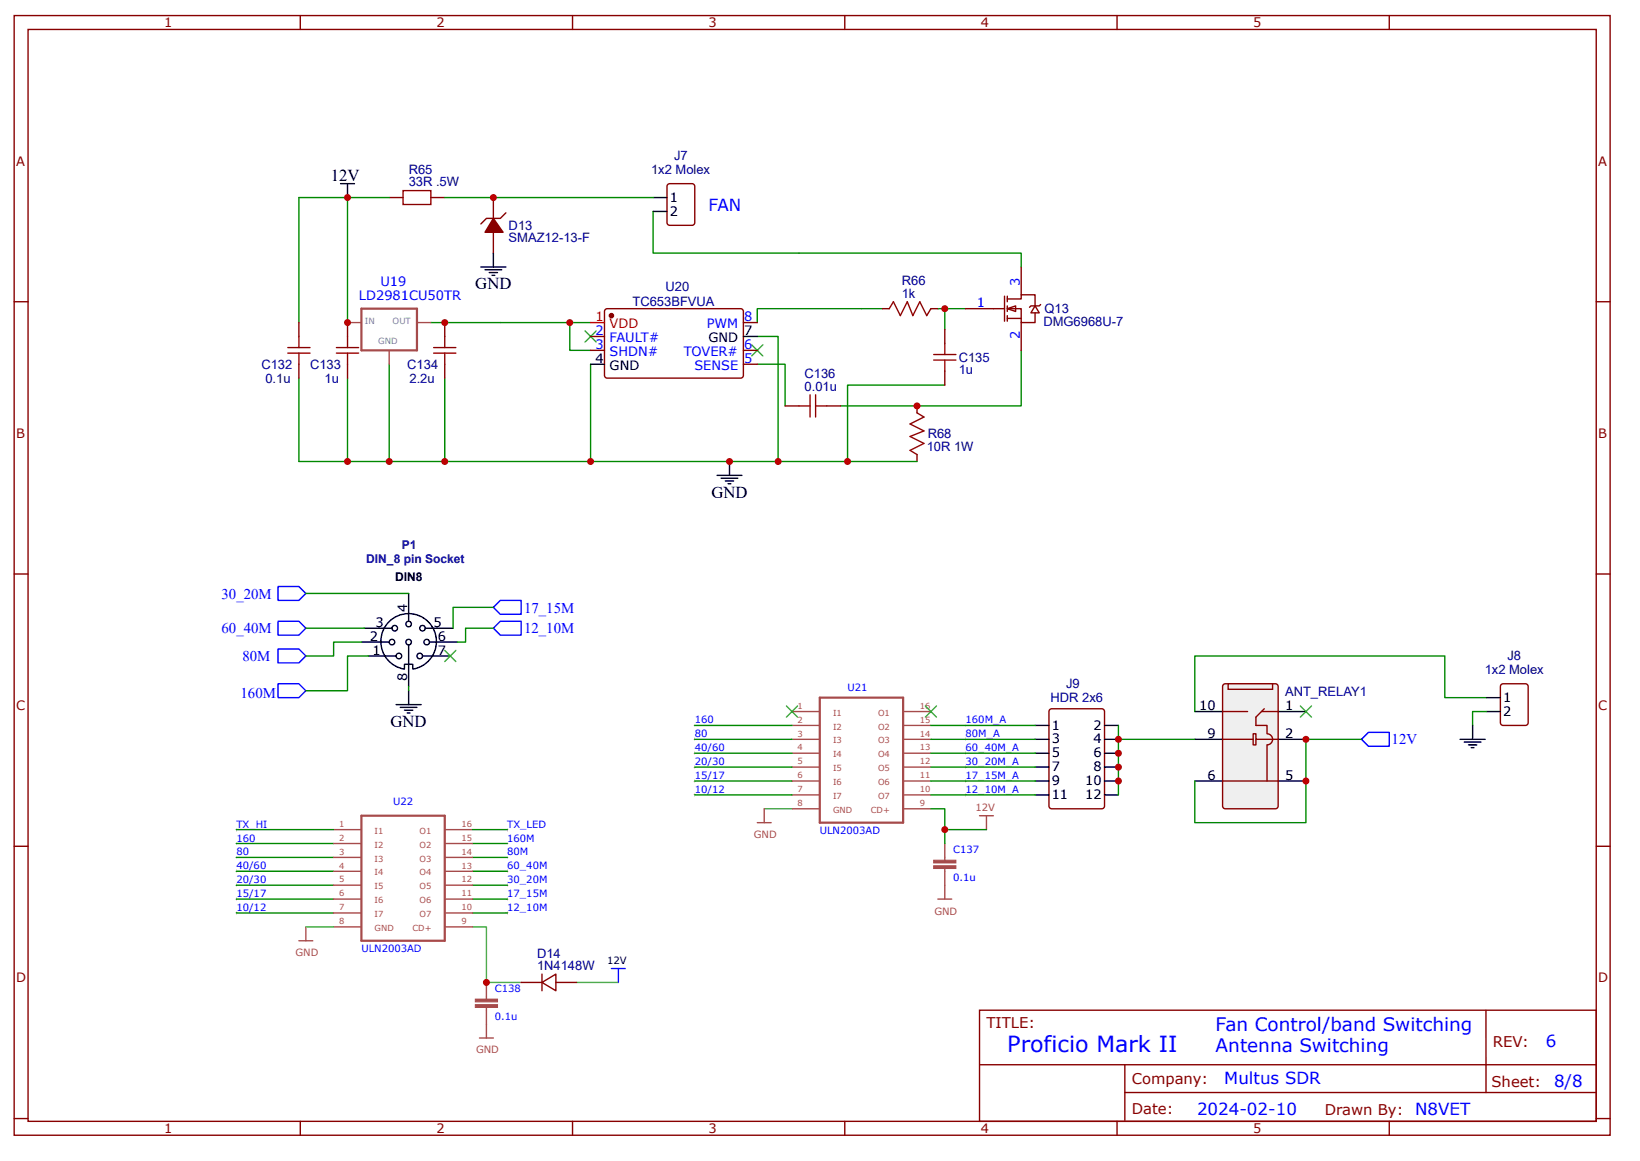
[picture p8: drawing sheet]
<svg xmlns="http://www.w3.org/2000/svg" width="297mm" height="210mm" viewBox="0 0 297 210" stroke-linecap="round" stroke-linejoin="round" font-family="sans-serif">
<g fill="none" stroke="#800" stroke-width=".25">
<path d="M2.6 2.8h289v202.8h-289zM5.1 5.3h284v197.8h-284zM54.4 2.8v2.5M103.7 2.8v2.5M153 2.8v2.5M202.3 2.8v2.5M251.6 2.8v2.5M2.6 54.6h2.5M54.1 58.4v2.5M62.9 58.4v2.5M80.6 58.4v2.5M289.1 54.6h2.5"/>
<path d="M54.1 66v2.5M62.9 66v2.5M80.6 66v2.5M166.1 73.5v1.3M166.1 82.3v1.3M2.6 104h2.5M289.1 104h2.5M2.6 153.3h2.5M289.1 153.3h2.5M177.4 182.9h111.7v20.2h-111.7zM177.4 192.8h111.6M203.7 197.9h85.3"/>
<path d="M203.7 192.8v10.1M269.1 183v14.9M2.6 202.6h2.5M54.4 203.1v2.5M103.7 203.1v2.5M153 203.1v2.5M202.3 203.1v2.5M251.6 203.1v2.5M289.1 202.6h2.5"/>
</g>
<path d="M118.3 38.3v7.5h66.7v2.6M54.1 58.4v-22.6h8.8v22.6M78 58.4h25.2M107 58.4h-3.8v5h3.8M159.8 55.9h-22.6v2.5M169.9 55.9h5M171.1 55.9v3.8M54.1 68.5v15.1h8.8M62.9 68.5v15.1h7.6M70.5 66v17.6h36.5M80.6 68.5v15.1M185 63.4v10.1h-32.7" fill="none" stroke="#080" stroke-width=".25"/>
<g fill="none" stroke="#a00000" stroke-width=".25">
<path d="M52.1 62.9h4.1M52.1 64h4.1M54.1 60.9v2M54.1 64v2M60.9 62.9h4.1M60.9 64h4.1M62.9 60.9v2M62.9 64v2M78.5 62.9h4.1M78.5 64h4.1M80.6 60.9v2M80.6 64v2"/>
<path d="M166.1 74.8l1.2 .7-2.5 1.3 2.5 1.2-2.5 1 2.5 1.3-2.5 1.3 1.3 .7"/>
</g>
<path d="M65.5 55.9h10v7.5h-10z" fill="none" stroke="#a54b4b" stroke-width=".4"/>
<path d="M62.9 58.4h2.5M75.6 58.4h2.4M70.5 63.5v2.5" fill="none" stroke="#a54b4b" stroke-width=".25"/>
<g fill="#fefefe" stroke="#800" stroke-width=".25">
<path d="M187.5 55.4l.7 1.3h-1.5z"/>
<path d="M182.4 55.9l1.6-.5v1z"/>
</g>
<g fill="none" stroke="#800" stroke-width=".25">
<path d="M109.7 56h24.7l.2 .4v11.8l-.5 .3-24.4-.1-.2-.4v-11.6zM159.8 55.9h1.3M168.6 55.9h1.3M171.1 59.7v2.5M174.9 55.9h7M181.9 53.6v4.6M182.4 54.1h2.6v-.7h2.5v2M182.4 55.9h2.6v2.5h2.5v-1.7M182.4 57.7h2.6M182.4 53.6v1M182.4 55.4v1M182.4 57.2v1"/>
<path d="M185 48.4v5M185 58.4v5M188.5 55.1l-.3 .3h-1.5l-.2 .3M142.2 73.5h2.5M149.7 73.5h2.6M171.1 67.2v2.5"/>
</g>
<path d="M107 66v17.6h59.1M137.2 60.9h3.7v22.7M137.2 66h5v7.5M171.1 69.7h-17.6v13.9" fill="none" stroke="#080" stroke-width=".25"/>
<path d="M161.1 55.9l.7-1.3 1.3 2.6 1.2-2.6 1 2.6 1.3-2.6 1.3 2.6 .7-1.3M144.7 73.5h2M146.7 71.5v4M147.7 73.5h2M147.7 71.5v4M169.1 65.2h4M169.1 64.2h4M171.1 62.2v2M171.1 65.2v2" fill="none" stroke="#a00000" stroke-width=".25"/>
<g fill="#000" stroke="#3c3" stroke-width=".25">
<path d="M106 59.9l2 2zM108 59.9l-2 2z"/>
<path d="M136.2 62.4l2 2.1zM138.2 62.4l-2 2.1z"/>
</g>
<circle cx="110.7" cy="57.2" r=".38" fill="#800"/>
<g fill="none" stroke="#800" stroke-width=".25">
<path d="M120.9 33.5l.4-.2h4l.5 .2v6.8l-.2 .4-4.3 .1-.4-.2zM134.6 58.4h2.6M107 60.9h2.5M107 63.4h2.5M134.6 63.4h2.6M134.6 66h2.6M94.4 177.9h3.8M98.2 177.9l2.5-1.5v3zM98.2 176.4v3M100.7 177.9h3.8"/>
<circle cx="110.7" cy="57.2" r=".38"/>
</g>
<path d="M107 58.4h2.5" fill="none" stroke="#f00" stroke-width=".25"/>
<g fill="none" stroke="#000" stroke-width=".25">
<path d="M61.7 33.3h2.5M62.9 33.3v2.5M118.3 35.8h2.5M118.3 38.3h2.5M107 66h2.5M134.6 60.9h2.6M129.9 86.1h4.5M130.6 86.6h3M131.4 87.1h1.5M131.9 87.6h.5M132.1 83.6v2.5M65.5 116.3h5"/>
<path d="M66 113.8h5M66.7 118.8h5M71.5 116.3a.5 .5 0 0 0-.7-.5 .5 .5 0 0 0-.1 .9 .5 .5 0 0 0 .8-.3M72 113.8a.5 .5 0 0 0-.7-.5 .5 .5 0 0 0-.1 .9 .5 .5 0 0 0 .8-.3M72.8 118.8a.5 .5 0 0 0-.8-.5 .5 .5 0 0 0 0 .9 .5 .5 0 0 0 .7-.3M74 107.5v5M74 116.8v7.5M74.5 116.3a.5 .5 0 0 0-.7-.5 .5 .5 0 0 0-.1 .9 .5 .5 0 0 0 .8-.3M74.5 113a.5 .5 0 0 0-.7-.4 .5 .5 0 0 0-.1 .8 .5 .5 0 0 0 .8-.3M81.6 118.8h-5.1a.5 .5 0 0 0-.7-.4 .5 .5 0 0 0-.1 .8 .5 .5 0 0 0 .8-.3M82.1 113.8h-5.1a.5 .5 0 0 0-.7-.5 .5 .5 0 0 0-.1 .9 .5 .5 0 0 0 .8-.3M82.8 116.3h-5a.5 .5 0 0 0-.7-.5 .5 .5 0 0 0-.1 .9 .5 .5 0 0 0 .8-.3"/>
<path d="M71.7 127.6h4.6M72.5 128.1h3M73.3 121.1v-.8h1.5v.8M73.3 128.6h1.5M73.3 121.2a5.1 5.1 0 0 1-3.5-7.8 5.1 5.1 0 0 1 8.5 0 5.1 5.1 0 0 1-3.5 7.8M73.8 129.1h.5M74 125.1v2.5"/>
</g>
<g fill="none" stroke="#080" stroke-width=".25">
<path d="M55.4 113.8h10.6M55.4 107.5h18.6M65.5 116.3h-5.1v2.5h-5M66.7 118.8h-3.8v6.3h-7.5M89.4 110h-7.3v3.8M89.4 113.8h-5.1v2.5h-1.5M74 124.3v.8M42.8 152.8h17.6M42.8 155.3h17.6M42.8 157.8h17.6M85.6 152.8h6.3M85.6 155.3h6.3"/>
<path d="M85.6 157.8h6.3M42.8 160.3h17.6M42.8 162.8h17.6M42.8 165.3h17.6M85.6 160.3h6.3M85.6 162.8h6.3M85.6 165.3h6.3"/>
</g>
<path d="M55.4 167.9h5M85.6 167.9h2.5v10h6.3M104.5 177.9h7.5" fill="none" stroke="#4ba54b" stroke-width=".25"/>
<g fill="none" stroke="#a54b4b" stroke-width=".25">
<path d="M60.4 150.2h5M60.4 152.8h5M60.4 155.3h5M60.4 157.8h5M80.6 150.2h5M80.6 152.8h5M80.6 155.3h5M80.6 157.8h5M54.1 170.4h2.6M55.4 167.9v2.5M60.4 167.9h5M60.4 160.3h5"/>
<path d="M60.4 162.8h5M60.4 165.3h5M80.6 167.9h5M80.6 160.3h5M80.6 162.8h5M80.6 165.3h5M88.1 177.9v3M86.8 188h2.6M88.1 182.4v5.6"/>
</g>
<g fill="#a54b4b" stroke="#a54b4b" stroke-width=".18">
<path d="M86.1 181.9h4v.5h-4z"/>
<path d="M86.1 180.9h4v.5h-4z"/>
</g>
<g fill="#000">
<path d="M42.8 152.5v.5zM42.6 152.8h.5z"/>
<path d="M42.8 157.5v.5zM42.6 157.8h.5z"/>
<path d="M42.8 155v.5zM42.6 155.3h.5z"/>
<path d="M91.9 157.5v.5zM91.6 157.8h.5z"/>
<path d="M91.9 155v.5zM91.6 155.3h.5z"/>
<path d="M91.9 152.5v.5zM91.6 152.8h.5z"/>
<path d="M42.8 165.1v.5zM42.6 165.3h.5z"/>
<path d="M42.8 162.6v.5zM42.6 162.8h.5z"/>
<path d="M42.8 160.1v.5zM42.6 160.3h.5z"/>
<path d="M91.9 165.1v.5zM91.6 165.3h.5z"/>
<path d="M91.9 162.6v.5zM91.6 162.8h.5z"/>
<path d="M91.9 160.1v.5zM91.6 160.3h.5z"/>
</g>
<path d="M65.5 147.7h15.1v22.7h-15.1z" fill="none" stroke="#a54b4b" stroke-width=".4"/>
<path d="M110.7 175.4h2.6M112 175.4v2.5" fill="none" stroke="#03f" stroke-width=".25"/>
<path d="M50.4 117.5h3.7l1.3 1.3-1.3 1.3h-3.7zM50.4 112.5h3.7l1.3 1.3-1.3 1.2h-3.7zM50.4 106.2h3.7l1.3 1.3-1.3 1.2h-3.7zM90.6 112.5h3.8v2.5h-3.8l-1.2-1.2zM90.6 108.7h3.8v2.5h-3.8l-1.2-1.2zM50.4 123.8h3.7l1.3 1.3-1.3 1.2h-3.7z" fill="none" stroke="#00f" stroke-width=".25"/>
<path d="M80.6 117.8l2 2zM80.6 119.8l2-2z" fill="#000" stroke="#3c3" stroke-width=".25"/>
<path d="M221.5 124.1l.4-.3h9.1l.4 .3 .1 21.9-.2 .4-9.4 .1-.4-.3z" fill="#efefef" stroke="#800" stroke-width=".25"/>
<path d="M216.4 128.9h5M216.4 133.9h5M231.5 128.9h5M231.5 133.9h5M216.4 141.4h5M231.5 141.4h5" fill="none" stroke="#000" stroke-width=".25"/>
<path d="M222.4 123.8h8.1v1h-8.1z" fill="#efefef" stroke="#800" stroke-width=".25"/>
<g fill="none" stroke="#800" stroke-width=".25">
<path d="M70.5 35.8h2.5M78 35.8h2.6M89.4 35.8v3.7M91.6 38.5l-1 1h-2.5l-1 1.1M89.4 42.1v3.7M190.2 128.4h9.3l.5 .2 .1 17.4-.3 .4-9.3 .1-.4-.3-.1-17.3zM221.4 133.9h5.6v1h.5v-1M221.4 128.9h4.6M227 133.9v-1h.5v1h4M228.5 128.9h3M229 128.4l-1.5 1.5v1.5h2v1.5M229.5 134.9v6.5"/>
<path d="M229.6 132.9a1.01 1.01 0 0 1 .9 1 1.01 1.01 0 0 1-1 1M272 123.9l4.3-.1 .4 .3 .1 6.8-.3 .4-4.2 .1-.5-.3v-6.8zM221.4 141.4h10.1"/>
</g>
<path d="M247.9 132.6h3.7v2.5h-3.7l-1.3-1.2z" fill="none" stroke="#00f" stroke-width=".25"/>
<g fill="none" stroke="#080" stroke-width=".25">
<path d="M62.9 35.8h7.6M80.6 35.8h37.7M125.8 131.4h17.6M125.8 133.9h17.6M125.8 136.4h17.6M125.8 138.9h17.6M168.6 131.4h18.9M168.6 133.9h18.9M168.6 136.4h18.9M168.6 138.9h18.9M202.6 133.9h13.8M202.6 131.4v12.6"/>
<path d="M246.6 133.9h-10.1v15.1h-20.1v-7.6M269.2 126.3h-7.5v-7.5h-45.3v10.1M269.2 128.9h-2.5v2.5M42.8 150.2h17.6M85.6 150.2h6.3M125.8 141.4h17.6M125.8 144h17.6M168.6 146.5h2.5v6.3M168.6 141.4h18.9M168.6 144h18.9M171.1 150.2h7.6"/>
</g>
<g fill="none" stroke="#000" stroke-width=".25">
<path d="M87.1 48.4h4.5M87.8 48.9h3.1M88.6 49.4h1.5M89.1 49.9h.5M89.4 45.8v2.6M187.5 133.9h2.5M187.5 131.4h2.5M187.5 136.4h2.5M187.5 138.9h2.5M200.1 133.9h2.5M200.1 131.4h2.5M200.1 136.4h2.5"/>
<path d="M200.1 138.9h2.5M264.5 133.9h4.5M265.2 134.4h3M266 134.9h1.5M266.5 135.4h.5M266.7 131.4v2.5M269.2 126.3h2.6M269.2 128.9h2.6M187.5 141.4h2.5M187.5 144h2.5M200.1 141.4h2.5M200.1 144h2.5"/>
</g>
<g fill="#000">
<path d="M125.8 133.6v.5zM125.6 133.9h.5z"/>
<path d="M125.8 136.2v.5zM125.6 136.4h.5z"/>
<path d="M125.8 138.7v.5zM125.6 138.9h.5z"/>
<path d="M125.8 131.1v.5zM125.6 131.4h.5z"/>
<path d="M174.9 131.1v.5zM174.6 131.4h.5z"/>
<path d="M174.9 133.6v.5zM174.6 133.9h.5z"/>
<path d="M174.9 136.2v.5zM174.6 136.4h.5z"/>
<path d="M174.9 138.7v.5zM174.6 138.9h.5z"/>
<path d="M42.8 150v.5zM42.6 150.2h.5z"/>
<path d="M91.9 150v.5zM91.6 150.2h.5z"/>
<path d="M125.8 141.2v.5zM125.6 141.4h.5z"/>
<path d="M125.8 143.7v.5zM125.6 144h.5z"/>
<path d="M174.9 141.2v.5zM174.6 141.4h.5z"/>
<path d="M174.9 143.7v.5zM174.6 144h.5z"/>
</g>
<path d="M138.4 146.5h5" fill="none" stroke="#4ba54b" stroke-width=".25"/>
<g fill="none" stroke="#a54b4b" stroke-width=".25">
<path d="M143.4 128.9h5M143.4 131.4h5M143.4 133.9h5M143.4 136.4h5M143.4 138.9h5M163.7 128.9h4.9M163.7 131.4h4.9M163.7 133.9h4.9M163.7 136.4h4.9M163.7 138.9h4.9M137.2 149h2.5M138.4 146.5v2.5"/>
<path d="M143.4 146.5h5M143.4 141.4h5M143.4 144h5M163.7 146.5h4.9M163.7 141.4h4.9M163.7 144h4.9M171.1 152.8v3M171.1 157.3v5.5M177.4 147.7h2.5M178.7 147.7v2.5M169.9 162.8h2.5"/>
</g>
<path d="M148.5 126.3h15.1v22.7h-15.1z" fill="none" stroke="#a54b4b" stroke-width=".4"/>
<g fill="#000" stroke="#3c3" stroke-width=".25">
<path d="M142.4 127.9l2.1 2zM144.5 127.9l-2.1 2z"/>
<path d="M167.6 127.9l2 2zM169.6 127.9l-2 2z"/>
<path d="M235.5 127.9l2 2zM237.5 127.9l-2 2z"/>
</g>
<g fill="#a54b4b" stroke="#a54b4b" stroke-width=".18">
<path d="M169.1 156.8h4v.5h-4z"/>
<path d="M169.1 155.8h4v.5h-4z"/>
</g>
<path d="M89.4 39.5l1.7 2.6h-3.3z" fill="#800" stroke="#800" stroke-width=".25"/>
<path d="M73 34.5h5v2.5h-5z" fill="none" stroke="#a00000" stroke-width=".25"/>
<g fill="#c00">
<circle cx="103.2" cy="58.4" r=".63"/>
<circle cx="107" cy="83.6" r=".63"/>
<circle cx="171.1" cy="55.9" r=".63"/>
<circle cx="166.1" cy="73.5" r=".63"/>
<circle cx="62.9" cy="58.4" r=".63"/>
<circle cx="62.9" cy="35.8" r=".63"/>
<circle cx="62.9" cy="83.6" r=".63"/>
<circle cx="70.5" cy="83.6" r=".63"/>
<circle cx="80.6" cy="83.6" r=".63"/>
<circle cx="80.6" cy="58.4" r=".63"/>
<circle cx="153.5" cy="83.6" r=".63"/>
<circle cx="140.9" cy="83.6" r=".63"/>
<circle cx="132.1" cy="83.6" r=".63"/>
<circle cx="88.1" cy="177.9" r=".63"/>
<circle cx="236.5" cy="141.4" r=".63"/>
<circle cx="236.5" cy="133.9" r=".63"/>
<circle cx="171.1" cy="150.2" r=".63"/>
<circle cx="89.4" cy="35.8" r=".63"/>
<circle cx="202.6" cy="133.9" r=".63"/>
<circle cx="202.6" cy="136.4" r=".63"/>
<circle cx="202.6" cy="138.9" r=".63"/>
<circle cx="202.6" cy="141.4" r=".63"/>
</g>
<text font-size="4" fill="#00f" x="182.4" y="190.5">Proficio Mark II</text>
<g font-size="3.4" fill="#00f">
<text x="220.2" y="186.7">Fan Control/band Switching</text>
<text x="220.2" y="190.5">Antenna Switching</text>
</g>
<g font-size="3">
<text x="59.9" y="32.8">12V</text>
<text x="86.1" y="52.4">GND</text>
<text x="128.9" y="90.1">GND</text>
<text x="70.7" y="131.6">GND</text>
</g>
<g font-size="3" fill="#00f">
<text x="128.4" y="38.3">FAN</text>
<text x="280" y="189.6">6</text>
<text x="221.8" y="196.4">Multus SDR</text>
<text x="281.5" y="196.9">8/8</text>
<text x="216.8" y="201.9">2024-02-10</text>
<text x="256.3" y="201.9">N8VET</text>
</g>
<g font-size="2.7" fill="#00f">
<text x="40.1" y="108.4">30_20M</text>
<text x="94.9" y="110.9">17_15M</text>
<text x="40.1" y="114.7">60_40M</text>
<text x="43.9" y="119.7">80M</text>
<text x="94.9" y="114.7">12_10M</text>
<text x="43.6" y="126.3">160M</text>
<text x="252.1" y="134.7">12V</text>
</g>
<g font-size="2.7" fill="#800">
<text x="178.7" y="186.2">TITLE:</text>
<text x="270.4" y="189.6">REV:</text>
<text x="205" y="196.3">Company:</text>
<text x="270.1" y="196.8">Sheet:</text>
<text x="205" y="201.8">Date:</text>
<text x="240" y="201.9">Drawn By:</text>
</g>
<g font-size="2.3" fill="#800">
<text x="29.7" y="5">1</text>
<text x="79" y="5">2</text>
<text x="128.4" y="5">3</text>
<text x="177.7" y="5">4</text>
<text x="227" y="5">5</text>
<text x="2.9" y="30">A</text>
<text x="289.5" y="30">A</text>
<text x="2.9" y="79.3">B</text>
<text x="289.5" y="79.3">B</text>
<text x="2.9" y="128.6">C</text>
<text x="289.5" y="128.6">C</text>
<text x="2.9" y="177.9">D</text>
<text x="289.5" y="177.9">D</text>
<text x="29.7" y="205.2">1</text>
<text x="79" y="205.2">2</text>
<text x="128.4" y="205.2">3</text>
<text x="177.7" y="205.2">4</text>
<text x="227" y="205.2">5</text>
</g>
<g font-size="2.3" fill="#000080">
<text x="122.1" y="29">J7</text>
<text x="74" y="33.8">33R .5W</text>
<text x="74" y="31.5">R65</text>
<text x="117.9" y="31.6">1x2 Molex</text>
<text x="92.1" y="41.6">D13</text>
<text x="92.1" y="43.9">SMAZ12-13-F</text>
<text x="120.5" y="52.8">U20</text>
<text x="163.3" y="53.9">1k</text>
<text x="163.3" y="51.7">R66</text>
<text x="114.6" y="55.5">TC653BFVUA</text>
<text x="189" y="59">DMG6968U-7</text>
<text x="189.2" y="56.7">Q13</text>
<text x="173.6" y="65.5">C135</text>
<text x="47.4" y="66.8">C132</text>
<text x="48.1" y="69.3">0.1u</text>
<text x="56.2" y="66.8">C133</text>
<text x="58.8" y="69.3">1u</text>
<text x="73.8" y="66.8">C134</text>
<text x="74.2" y="69.3">2.2u</text>
<text x="145.7" y="70.7">0.01u</text>
<text x="145.7" y="68.5">C136</text>
<text x="173.6" y="67.8">1u</text>
<text x="167.9" y="81.7">10R 1W</text>
<text x="168" y="79.4">R68</text>
<text x="273" y="119.6">J8</text>
<text x="193.1" y="124.6">J9</text>
<text x="232.8" y="126">ANT_RELAY1</text>
<text x="268.9" y="122.1">1x2 Molex</text>
<text x="190.3" y="127.2">HDR 2x6</text>
<text x="97.3" y="173.4">D14</text>
<text x="97.3" y="175.7">1N4148W</text>
</g>
<g font-size="2.3">
<text x="121.3" y="36.5">1</text>
<text x="121.3" y="39">2</text>
<text x="107.9" y="65.7">4</text>
<text x="128.3" y="61.9">GND</text>
<text x="134.8" y="60.7">7</text>
<text x="110.4" y="67">GND</text>
<text x="68" y="113.5">3</text>
<text x="73.8" y="110.7" transform="rotate(-90 73.8 110.7)">4</text>
<text x="78.5" y="113.5">5</text>
<text x="67" y="116">2</text>
<text x="67.5" y="118.5">1</text>
<text x="79.3" y="116">6</text>
<text x="79.3" y="118.5">7</text>
<text x="73.8" y="123.3" transform="rotate(-90 73.8 123.3)">8</text>
<text x="217.2" y="128.6">10</text>
<text x="232.8" y="128.6">1</text>
<text x="272.3" y="127.1">1</text>
<text x="272.3" y="129.6">2</text>
<text x="190.5" y="132.1">1</text>
<text x="190.5" y="134.6">3</text>
<text x="190.5" y="137.2">5</text>
<text x="198.1" y="132.1">2</text>
<text x="198.1" y="134.6">4</text>
<text x="198.1" y="137.2">6</text>
<text x="218.7" y="133.6">9</text>
<text x="232.8" y="133.6">2</text>
<text x="190.5" y="139.7">7</text>
<text x="190.5" y="142.2">9</text>
<text x="196.6" y="142.2">10</text>
<text x="198.1" y="139.7">8</text>
<text x="218.7" y="141.2">6</text>
<text x="232.8" y="141.2">5</text>
<text x="190.5" y="144.7">11</text>
<text x="196.6" y="144.7">12</text>
</g>
<g font-size="2.3" fill="#00f">
<text x="68.9" y="51.8">U19</text>
<text x="184.7" y="51.9" transform="rotate(-90 184.7 51.9)">3</text>
<text x="65" y="54.3">LD2981CU50TR</text>
<text x="128" y="59.4">PWM</text>
<text x="134.8" y="58.2">8</text>
<text x="176.9" y="55.7">1</text>
<text x="107.9" y="60.7">2</text>
<text x="107.9" y="63.2">3</text>
<text x="110.4" y="61.9">FAULT#</text>
<text x="110.4" y="64.5">SHDN#</text>
<text x="123.8" y="64.5">TOVER#</text>
<text x="134.8" y="65.7">5</text>
<text x="134.8" y="63.2">6</text>
<text x="184.7" y="61.4" transform="rotate(-90 184.7 61.4)">2</text>
<text x="125.8" y="67">SENSE</text>
</g>
<g font-size="2.3" fill="#f00">
<text x="107.9" y="58.2">1</text>
<text x="110.4" y="59.4">VDD</text>
</g>
<g font-size="2.2" fill="#000080">
<text x="66.3" y="101.9">DIN_8 pin Socket</text>
<text x="72.8" y="99.5">P1</text>
</g>
<text font-size="2.2" x="71.6" y="105.3">DIN8</text>
<g font-size="1.8" fill="#00f">
<text x="153.5" y="125.1">U21</text>
<text x="125.8" y="131">160</text>
<text x="174.9" y="131">160M_A</text>
<text x="125.8" y="133.5">80</text>
<text x="125.8" y="136.1">40/60</text>
<text x="174.9" y="133.5">80M_A</text>
<text x="174.9" y="136.1">60_40M_A</text>
<text x="125.8" y="138.6">20/30</text>
<text x="125.8" y="141.1">15/17</text>
<text x="125.8" y="143.6">10/12</text>
<text x="174.9" y="138.6">30_20M_A</text>
<text x="174.9" y="141.1">17_15M_A</text>
<text x="174.9" y="143.6">12_10M_A</text>
<text x="42.8" y="149.9">TX_HI</text>
<text x="71.2" y="145.8">U22</text>
<text x="91.9" y="149.9">TX_LED</text>
<text x="42.8" y="152.4">160</text>
<text x="42.8" y="154.9">80</text>
<text x="91.9" y="154.9">80M</text>
<text x="91.9" y="152.4">160M</text>
<text x="148.5" y="151">ULN2003AD</text>
<text x="172.6" y="154.4">C137</text>
<text x="42.8" y="160">20/30</text>
<text x="42.8" y="157.4">40/60</text>
<text x="91.9" y="160">30_20M</text>
<text x="91.9" y="157.4">60_40M</text>
<text x="172.6" y="159.5">0.1u</text>
<text x="42.8" y="165">10/12</text>
<text x="42.8" y="162.5">15/17</text>
<text x="91.9" y="165">12_10M</text>
<text x="91.9" y="162.5">17_15M</text>
<text x="65.5" y="172.4">ULN2003AD</text>
<text x="89.6" y="179.6">C138</text>
<text x="89.6" y="184.6">0.1u</text>
</g>
<g font-size="1.8" fill="#a54b4b">
<text x="176.7" y="146.9">12V</text>
<text x="136.5" y="151.8">GND</text>
<text x="169.2" y="165.6">GND</text>
<text x="53.5" y="173.2">GND</text>
<text x="86.2" y="190.8">GND</text>
</g>
<text font-size="1.8" x="110" y="174.5">12V</text>
<g font-size="1.5" fill="#838383">
<text x="66.1" y="58.7">IN</text>
<text x="71.1" y="58.7">OUT</text>
<text x="68.5" y="62.3">GND</text>
</g>
<g font-size="1.5" fill="#a54b4b">
<text x="144.5" y="128.4">1</text>
<text x="144.5" y="130.9">2</text>
<text x="150.9" y="129.6">I1</text>
<text x="159" y="129.6">O1</text>
<text x="166.6" y="128.4">16</text>
<text x="166.6" y="130.9">15</text>
<text x="144.5" y="133.4">3</text>
<text x="144.5" y="135.9">4</text>
<text x="150.9" y="132.1">I2</text>
<text x="150.9" y="134.6">I3</text>
<text x="150.9" y="137.1">I4</text>
<text x="159" y="132.1">O2</text>
<text x="159" y="134.6">O3</text>
<text x="159" y="137.1">O4</text>
<text x="166.6" y="133.4">14</text>
<text x="166.6" y="135.9">13</text>
<text x="144.5" y="138.4">5</text>
<text x="144.5" y="140.9">6</text>
<text x="144.5" y="143.5">7</text>
<text x="150.9" y="139.7">I5</text>
<text x="150.9" y="142.2">I6</text>
<text x="159" y="139.7">O5</text>
<text x="159" y="142.2">O6</text>
<text x="166.6" y="138.4">12</text>
<text x="166.6" y="140.9">11</text>
<text x="166.6" y="143.5">10</text>
<text x="61.4" y="149.7">1</text>
<text x="83.6" y="149.7">16</text>
<text x="144.5" y="146">8</text>
<text x="150.9" y="147.2">GND</text>
<text x="150.9" y="144.7">I7</text>
<text x="157.7" y="147.2">CD+</text>
<text x="159" y="144.7">O7</text>
<text x="166.6" y="146">9</text>
<text x="61.4" y="152.3">2</text>
<text x="61.4" y="154.8">3</text>
<text x="67.9" y="151">I1</text>
<text x="67.9" y="153.5">I2</text>
<text x="76" y="151">O1</text>
<text x="76" y="153.5">O2</text>
<text x="83.6" y="152.3">15</text>
<text x="83.6" y="154.8">14</text>
<text x="61.4" y="157.3">4</text>
<text x="61.4" y="159.8">5</text>
<text x="67.9" y="156">I3</text>
<text x="67.9" y="158.5">I4</text>
<text x="67.9" y="161">I5</text>
<text x="76" y="156">O3</text>
<text x="76" y="158.5">O4</text>
<text x="76" y="161">O5</text>
<text x="83.6" y="157.3">13</text>
<text x="83.6" y="159.8">12</text>
<text x="61.4" y="167.4">8</text>
<text x="61.4" y="162.3">6</text>
<text x="61.4" y="164.8">7</text>
<text x="67.9" y="163.6">I6</text>
<text x="67.9" y="166.1">I7</text>
<text x="76" y="163.6">O6</text>
<text x="76" y="166.1">O7</text>
<text x="83.6" y="167.4">9</text>
<text x="83.6" y="162.3">11</text>
<text x="83.6" y="164.8">10</text>
<text x="67.9" y="168.6">GND</text>
<text x="74.7" y="168.6">CD+</text>
</g>
</svg>
